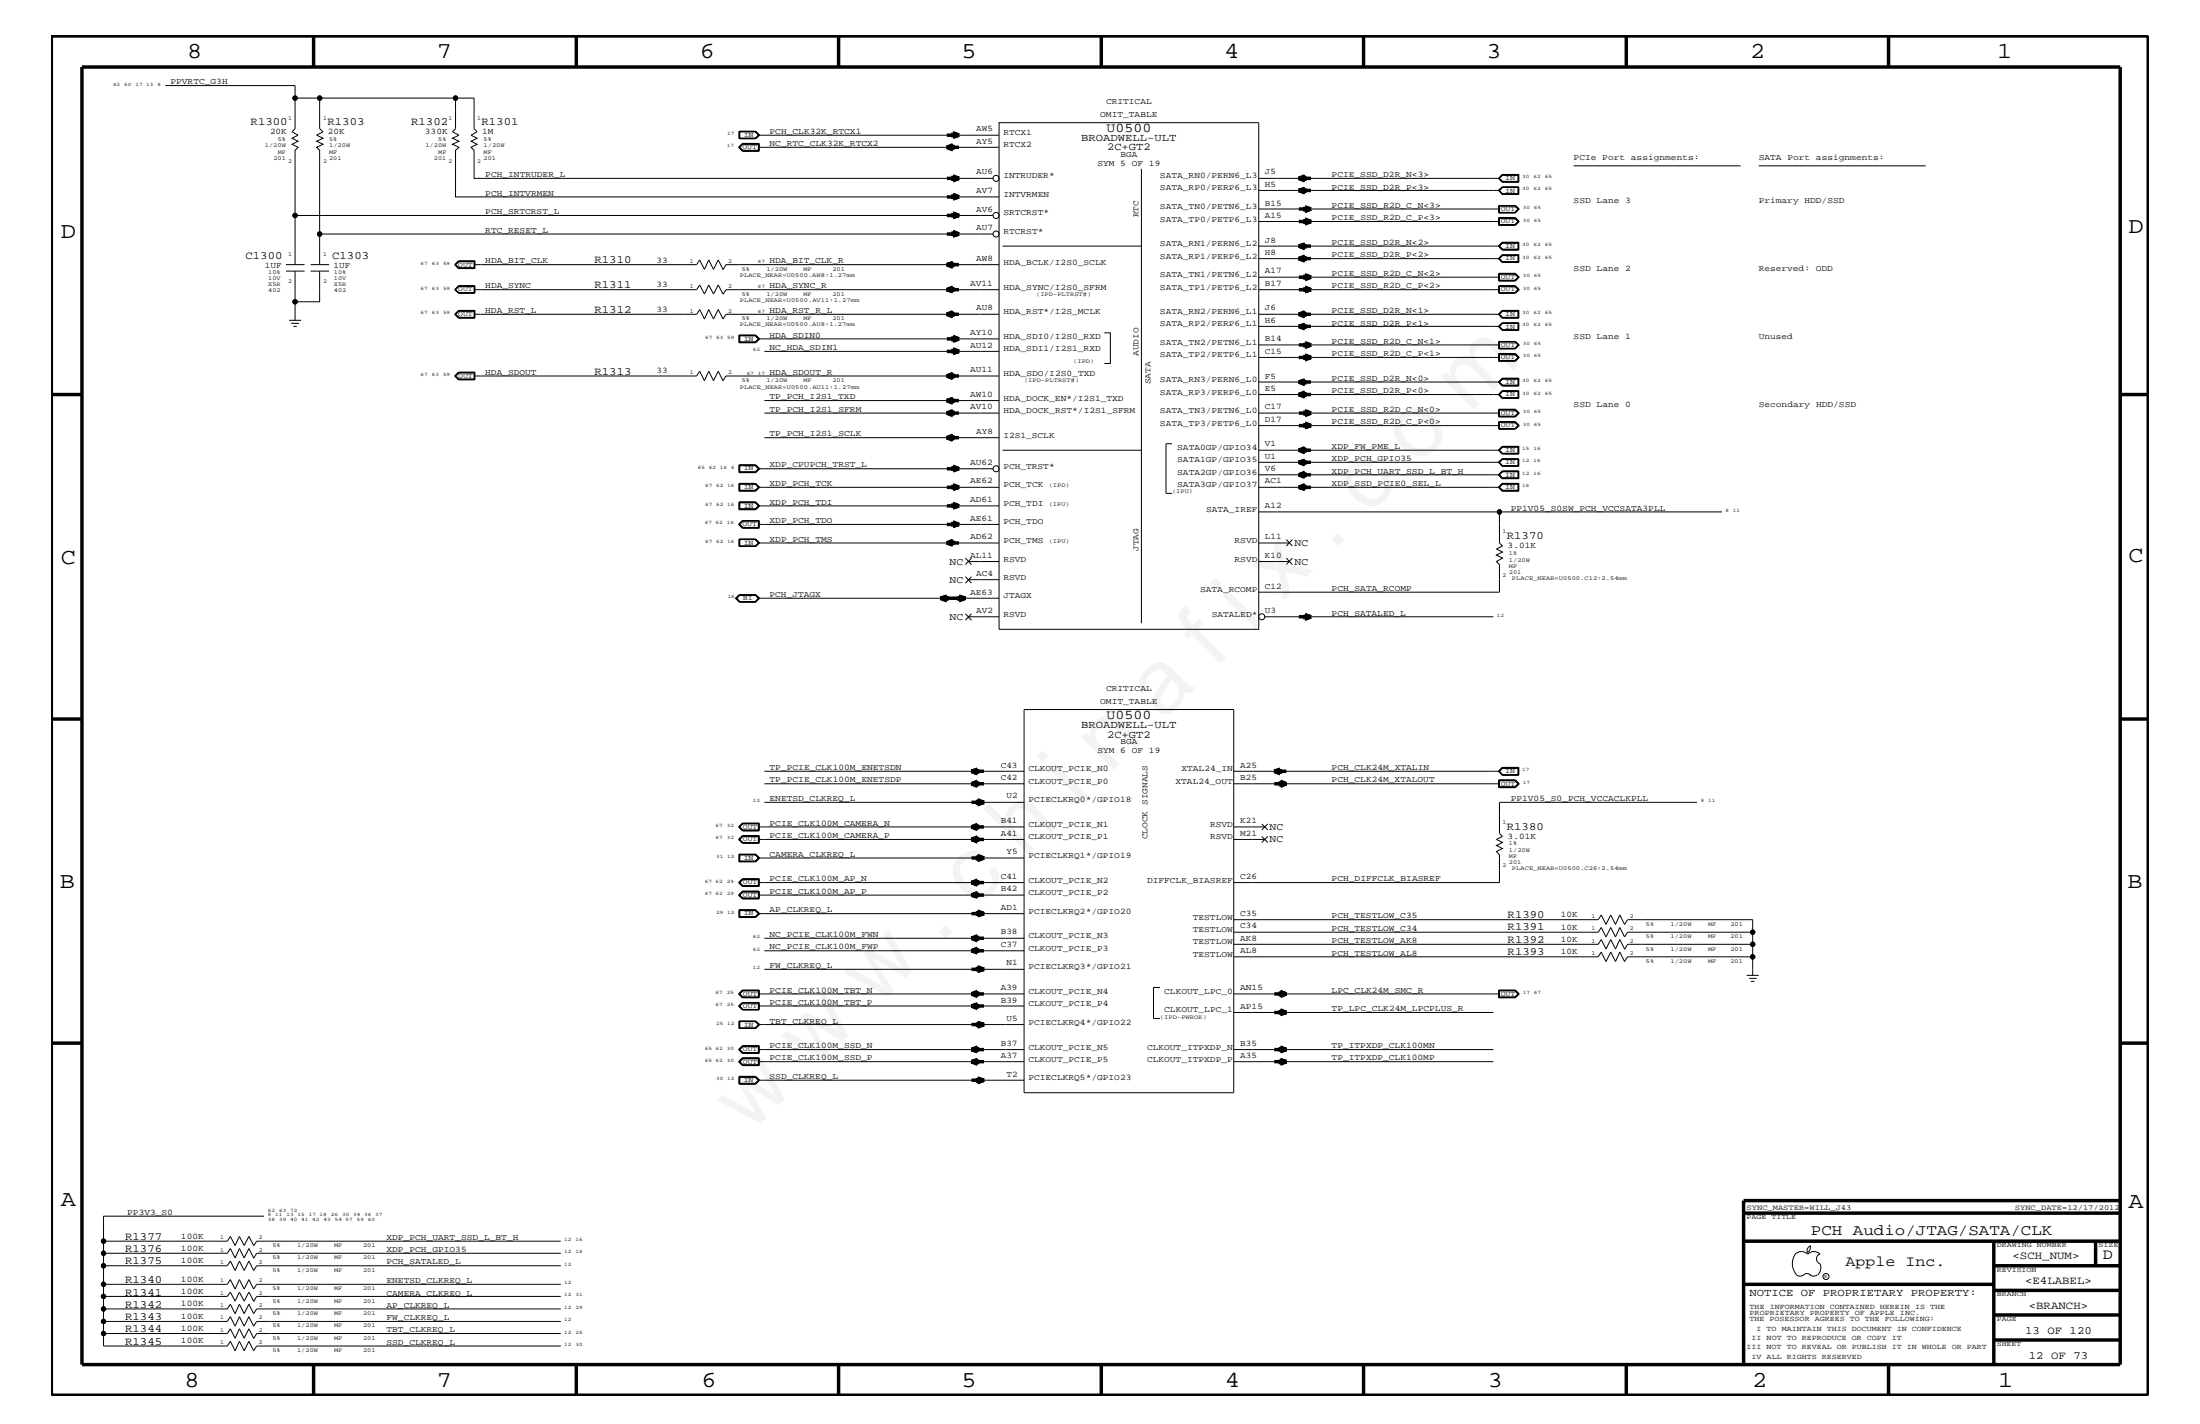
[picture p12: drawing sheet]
<svg xmlns="http://www.w3.org/2000/svg" width="432mm" height="279mm" viewBox="0 0 432 279" stroke-linecap="round" stroke-linejoin="round" font-family="sans-serif">
<g fill="none" stroke="#000" stroke-width=".2">
<path d="M32.4 16.8h25.5v2.4h4.8v6.1l.7 .6-1.3 .6 1.3 .6-1.3 .6 1.3 .6-1.3 .6 .6 .6v16.4h132.2M57.9 19.2v6.1l-.6 .6 1.2 .6-1.2 .6 1.2 .6-1.2 .6 1.2 .6-.6 .6v12.8M62.7 19.2h26.7v6.1l-.6 .6 1.3 .6-1.3 .6 1.3 .6-1.3 .6 1.3 .6-.7 .6v9.1h106.7M89.4 19.2h3.6v6.1l.6 .6-1.1 .6 1.1 .6-1.1 .6 1.1 .6-1.1 .6 .5 .6v5.5h101.9M145 25.8h3.3l.8 .7-.8 .7h-3.3zM145.1 27.1h3.2M145.1 25.8v1.4M145.1 25.9h3.2M145.2 25.9v1.2M145.7 28.1h3.3v1.6h-3.3l-.8-.8zM145.8 28.2l-.7 .7 .7 .7h3.1M145.8 28.3h3v1.2h-3l-.6-.6z"/>
<path d="M145.8 28.2l-.8 .7 .8 .8M145.8 28.2h3.1v1.5M148.3 25.9l.6 .6-.6 .6M148.3 25.8l.7 .7-.7 .7M148.3 25.9l.5 .6M148.8 26.5h47.3M148.8 28.9h47.3M148.8 26.5l-.5 .6M196.1 24.1h51v99.4h-51zM224 33.1v89.2M247.1 35h47.2M247.1 37.4h47.2"/>
<path d="M294.1 37.4l.7-.7h3.3v1.4h-3.3zM294.1 37.4l.8 .7M294.1 35l.8 .7M294.3 35l.6-.6h3v1.2h-3zM294.8 34.2h3.3v1.6h-3.3l-.7-.8zM294.9 36.8l-.6 .6 .6 .6M294.9 34.3h3.1v1.4h-3.1M294.9 38h3.1M294.9 36.7l-.8 .7M294.9 36.8l-.7 .6 .7 .6M294.9 36.8h3.1M294.9 34.3l-.8 .7"/>
<path d="M294.9 34.3l-.7 .7 .7 .7M297.9 36.8v1.2M298 36.7v1.4M308.9 32.5h32.7M345.2 32.5h32.8M56.1 51.9h3.7M56.1 53.2h3.7M57.9 53.2v9.7M61 51.9h3.6M61 53.2h3.6M62.7 53.2v6h-4.8M62.7 45.9v6"/>
<path d="M89.3 51.9l.7-.6h3.1v1.4M89.3 56.8l.7 .6h3.1M89.3 56.8l.7 .7M89.3 51.9l.7 .7h3.1M89.3 51.9l.7 .8M90 51.2h3.2v1.5h-3.2l-.8-.8zM90 56.1h3.2v1.4h-3.2M90 56.1l-.8 .7 .8 .7M90 56.1l-.7 .7M90.1 51.3l-.7 .6 .7 .6h2.9v-1.2M90.1 56.2l-.7 .6 .7 .6M93 51.9h43.7l.6-.9 1 1.9 .8-1.9 .9 1.9 1-1.9 .9 1.9"/>
<path d="M93 56.8h43.7l.6-.9 1 1.8 .8-1.8 .9 1.8 1-1.8 .9 1.8M93 56.2v1.2M93.1 56.1v1.4M93.1 56.2h-3.1l-.7 .6M93.1 51.3h-3.1l-.7 .6M194.9 42.3h-137v9.6M196.1 51.9h-53.6l-.6 1M196.1 56.8h-53.6l-.6 1M196.8 48.3h27.2M247.1 48.3h47.2M247.1 56.8h47.2M247.1 41h47.2"/>
<path d="M247.1 43.5h47.2M247.1 50.7h47.2M247.1 54.4h47.2M294.1 56.1h3.3l.8 .7-.8 .7h-3.3zM294.1 40.3h3.3l.8 .7-.8 .8h-3.3zM294.1 42.7h3.3l.8 .8-.8 .7h-3.3zM294.1 53.6h3.3l.8 .8-.8 .7h-3.3zM294.1 50.7l.8 .7M294.1 48.3l.8-.7h3.1v1.5M294.1 48.3l.8 .8M294.2 40.3v1.5M294.2 56.1v1.4"/>
<path d="M294.3 50.7l.6-.5h3v1.1h-3zM294.3 42.8v1.3M294.3 53.7v1.4M294.3 53.8h3l.6 .6-.6 .6h-3M294.3 42.9h3l.6 .6-.6 .6h-3M294.8 50h3.3v1.5h-3.3l-.7-.8zM294.8 47.5h3.3v1.6h-3.3l-.7-.8zM294.9 47.7l-.6 .6 .6 .6h3v-1.2M294.9 50.1h3.1v1.3h-3.1M294.9 50.1l-.8 .6M294.9 50.1l-.7 .6 .7 .7M294.9 47.7l-.7 .6 .7 .7h3.1"/>
<path d="M294.9 47.7h3.1M297.3 56.2h-3v1.2h3M297.3 56.1l.8 .7-.8 .7M297.3 42.8h-3.1v1.3h3.1M297.3 53.7h-3.1v1.4h3.1M297.3 56.2l.7 .6-.7 .6M297.3 40.4h-3v1.3h3M297.3 56.2l.6 .6-.6 .6M297.3 53.7l.8 .7-.8 .7M297.3 53.7l.7 .7-.7 .7M297.3 42.8l.8 .7-.8 .6M297.3 42.8l.7 .7-.7 .6"/>
<path d="M297.3 40.3l.8 .7-.8 .8M297.3 40.4l.7 .6-.7 .7M297.3 40.4l.6 .6-.6 .7M56.7 62.9h2.4M57.2 63.4h1.5M57.6 64h.7M89.4 61.7l.7-.6h2.9v1.2h-2.9zM89.4 73.8l.7-.6h2.9v1.2h-2.9zM90 60.9h3.2v1.5h-3.2l-.8-.7zM90 73h3.2v1.5h-3.2l-.8-.7zM90 61h3.1v1.3h-3.1l-.7-.6zM90 73.1h3.1v1.4h-3.1l-.7-.7z"/>
<path d="M93 61.7h43.7M93 73.8h43.7M145.2 61.7h47.2M145.2 73.8h47.2M150 78.6h42.4M150 66.5h42.4M150 68.9h42.4M250.7 61.7h42.4M250.7 64h42.4M250.7 67.7h42.4M250.7 70.1h42.4M250.7 75h42.4"/>
<path d="M250.7 77.4h42.4M150 81.1h42.4M150 85.9h42.4M150 95.6h42.4M150 92h42.4M150 99.3h42.4M250.7 81.1h42.4M250.7 83.5h42.4M250.7 95.6h42.4M250.7 88.3h42.4M250.7 90.7h42.4M250.7 93.2h42.4"/>
<path d="M150 102.9h42.4M150 106.5h42.4M150 117.4h42.4M250.7 100.4h43.6v2.5M250.7 116.2h43.6M294.3 100.4h43.7M201 139.2h41.1v75.2h-41.1zM250.7 121h42.4M150 153.8h47.4M150 151.3h47.4M150 157.4h47.4M245.8 153.8h47.3"/>
<path d="M245.8 151.3h47.3M294.3 157.4h38.8M150 173.2h47.4M150 175.6h47.4M150 179.3h47.4M150 162.2h47.4M150 164.7h47.4M150 168.3h47.4M245.8 173.2h48.5M150 195h47.4M150 197.4h47.4M150 184.1h47.4"/>
<path d="M150 186.5h47.4M150 190.2h47.4M245.8 180.5h67.9l.6-1 .9 1.9 .9-1.9 1 1.9 .8-1.9 1 1.9 .5-.9h24.6v10.9M245.8 187.7h67.9l.6-.9 .9 1.9 .9-1.9 1 1.9 .8-1.9 1 1.9 .5-1h24.6M245.8 182.9h67.9l.6-.9 .9 1.8 .9-1.8 1 1.8 .8-1.8 1 1.8 .5-.9h24.6M245.8 185.3h67.9l.6-1 .9 1.9 .9-1.9 1 1.9 .8-1.9 1 1.9M245.8 195h47.3M245.8 198.7h47.3M342.8 191.4h2.4M343.3 192h1.5M343.7 192.6h.6M344 185.3h-24.6l-.5 1"/>
<path d="M150 211.9h47.4M150 205.9h47.4M150 208.3h47.4M150 201h47.4M245.8 205.9h47.3M245.8 208.3h47.3M51.8 238.6h-31.5v4.9h24.3l.6-.9 .9 1.8 .9-1.8 .9 1.8 1-1.8 .9 1.8M20.3 243.5v2.4h24.3l.6-.9 .9 1.8 .9-1.8 .9 1.8 1-1.8 .9 1.8M20.3 245.9v2.5h24.3l.6-1 .9 1.9 .9-1.9 .9 1.9 1-1.9 .9 1.9 .6-.9h59.7M20.3 248.4v3.6h24.3l.6-.9 .9 1.8 .9-1.8 .9 1.8 1-1.8 .9 1.8 .6-.9h59.7M20.3 252v2.4M20.3 256.8v2.5"/>
<path d="M49.8 255.3l-.9-1.8-1 1.8-.9-1.8-.9 1.8-.9-1.8-.6 .9h-24.3v2.4h24.3l.6-.9 .9 1.9 .9-1.9 .9 1.9 1-1.9 .9 1.9 .6-1h59.7M110.1 259.3h-59.7l-.6 .9-.9-1.9-1 1.9-.9-1.9-.9 1.9-.9-1.9-.6 1h-24.3v2.3h24.3l.6-.9 .9 1.9 .9-1.9 .9 1.9 1-1.9 .9 1.9M110.1 245.9h-59.7l-.6 1M110.1 243.5h-59.7l-.6 1M110.1 254.4h-59.7l-.6 1M352.3 246.1a1.69 1.69 0 0 1 2.5 0M352.4 246a3.3 3.3 0 0 0 .2 4.1M352.6 250.2l.7 .2 .7-.2M354 250.2l.7-.3 .7 .3M354.8 246.1a1.69 1.69 0 0 1 2.4 0M355.2 250.2l.7 .2 .7-.2M355.3 244.4v.3a1.18 1.18 0 0 1-.6 1.1"/>
<path d="M355.4 244.4a.99 .99 0 0 0-.6 1.4M357.2 246a1.04 1.04 0 0 0-.7 1 1.04 1.04 0 0 0 .7 1M357.3 248l.1 .7a2.11 2.11 0 0 1-.6 1.5M20.3 261.6v2.5h24.3l.6-.9 .9 1.8 .9-1.8 .9 1.8 1-1.8 .9 1.8 .6-.9h59.7M110.1 261.6h-59.7l-.6 1.1"/>
<circle cx="57.9" cy="19.2" r=".42"/>
<circle cx="62.7" cy="19.2" r=".42"/>
<circle cx="89.4" cy="19.2" r=".42"/>
<circle cx="195.5" cy="35" r=".59"/>
<circle cx="57.9" cy="42.3" r=".42"/>
<circle cx="57.9" cy="59.2" r=".42"/>
<circle cx="62.7" cy="45.9" r=".42"/>
<circle cx="195.5" cy="45.9" r=".59"/>
<circle cx="195.5" cy="42.3" r=".59"/>
<circle cx="344" cy="182.9" r=".42"/>
<circle cx="344" cy="187.7" r=".42"/>
<circle cx="344" cy="185.3" r=".42"/>
<circle cx="20.3" cy="243.5" r=".42"/>
<circle cx="20.3" cy="256.8" r=".42"/>
<circle cx="20.3" cy="252" r=".42"/>
<circle cx="20.3" cy="248.4" r=".42"/>
<circle cx="20.3" cy="254.4" r=".42"/>
<circle cx="20.3" cy="245.9" r=".42"/>
<circle cx="20.3" cy="259.3" r=".42"/>
<circle cx="358.4" cy="250.5" r=".59"/>
<circle cx="20.3" cy="261.6" r=".42"/>
</g>
<g fill="none" stroke="#000" stroke-width=".68" stroke-linecap="butt">
<path d="M10.1 7.1h411.5v266.7h-411.5zM16.1 13.2h400v254.5h-400zM61.6 7.1v6.1M113.1 7.1v6.1M164.6 7.1v6.1M216.2 7.1v6.1M267.6 7.1v6.1M319.2 7.1v6.1M370.7 7.1v6.1M185.8 28.9h2.4M185.8 28.9l1.2-.5v1zM185.8 28.9l1.2 .2"/>
<path d="M185.8 28.9l1.2 .4M185.8 28.9l1.2 .3M185.8 35h2.4M185.8 26.5h2.4M185.8 38.6h2.4M187 26l1.2 .5-1.2 .5zM187 34.5l1.2 .5-1.2 .5zM187 38.1l1.2 .5-1.2 .5zM187 28.6l-1.2 .3M187 28.8l-1.2 .1M187 26.1l1.2 .4M187 26.4l1.2 .1"/>
<path d="M187 26.3l1.2 .2M187 38.2l1.2 .4M187 38.5l1.2 .1M187 38.4l1.2 .2M187 34.7l1.2 .3M187 34.8l1.2 .2M188.2 26.5l-1.2 .1M188.2 26.5l-1.2 .4M188.2 26.5l-1.2 .2M188.2 38.6l-1.2 .1M188.2 38.6l-1.2 .4M188.2 38.6l-1.2 .3"/>
<path d="M188.2 35l-1.2 .1M188.2 35l-1.2 .3M188.2 35l-1.2 .2M254.9 35l1.2-.5v1zM254.9 37.4l1.2-.5v1zM254.9 37.4h2.4M254.9 37.4l1.2 .1M254.9 37.4l1.2 .4M254.9 37.4l1.2 .2M254.9 35h2.4M254.9 35l1.2 .1M254.9 35l1.2 .3"/>
<path d="M254.9 35l1.2 .2M256.1 37l-1.2 .4M256.1 37.3l-1.2 .1M256.1 37.2l-1.2 .2M256.1 34.7l-1.2 .3M256.1 34.8l-1.2 .2M185.8 51.9l1.2-.4v.9zM185.8 56.8l1.2-.5v1zM185.8 56.8h2.4M185.8 56.8l1.2 .1M185.8 56.8l1.2 .4M185.8 56.8l1.2 .2"/>
<path d="M185.8 51.9h2.4M185.8 51.9l1.2 .2M185.8 51.9l1.2 .5M185.8 51.9l1.2 .3M185.8 45.9h2.4M185.8 42.3h2.4M187 41.8l1.2 .5-1.2 .4zM187 45.4l1.2 .5-1.2 .4zM187 56.4l-1.2 .4M187 56.7l-1.2 .1M187 56.6l-1.2 .2M187 51.6l-1.2 .3"/>
<path d="M187 51.8l-1.2 .1M187 51.7l-1.2 .2M187 45.5l1.2 .4M187 45.7l1.2 .2M187 41.9l1.2 .4M187 42.1l1.2 .2M187 42l1.2 .3M188.2 45.9l-1.2 .1M188.2 45.9l-1.2 .4M188.2 45.9l-1.2 .3M188.2 42.3l-1.2 .1M188.2 42.3l-1.2 .3"/>
<path d="M188.2 42.3l-1.2 .2M254.9 56.8h2.4M254.9 48.3l1.2-.4v.9zM254.9 50.7l1.2-.5v1.1zM254.9 50.7h2.4M254.9 50.7l1.2 .1M254.9 50.7l1.2 .4M254.9 50.7l1.2 .3M254.9 54.4h2.4M254.9 43.5h2.4M254.9 41h2.4M254.9 48.3h2.4"/>
<path d="M254.9 48.3l1.2 .2M254.9 48.3l1.2 .4M256.1 40.6l1.2 .4-1.2 .5zM256.1 43l1.2 .5-1.2 .5zM256.1 53.9l1.2 .5-1.2 .5zM256.1 56.3l1.2 .5-1.2 .5zM256.1 56.4l1.2 .4M256.1 56.7l1.2 .1M256.1 56.6l1.2 .2M256.1 50.4l-1.2 .3M256.1 50.7h-1.2M256.1 50.5l-1.2 .2"/>
<path d="M256.1 54l1.2 .4M256.1 54.2l1.2 .2M256.1 54.1l1.2 .3M256.1 43.1l1.2 .4M256.1 43.4l1.2 .1M256.1 43.2l1.2 .3M256.1 40.7l1.2 .3M256.1 40.9l1.2 .1M256.1 40.8l1.2 .2M256.1 47.9l-1.2 .4M256.1 48.2l-1.2 .1M256.1 48l-1.2 .3"/>
<path d="M257.3 56.8l-1.2 .1M257.3 56.8l-1.2 .4M257.3 56.8l-1.2 .2M257.3 54.4l-1.2 .1M257.3 54.4l-1.2 .3M257.3 54.4l-1.2 .2M257.3 43.5h-1.2M257.3 43.5l-1.2 .3M257.3 43.5l-1.2 .2M257.3 41l-1.2 .2M257.3 41l-1.2 .4M257.3 41l-1.2 .3"/>
<path d="M10.1 77.4h6M416.1 77.4h5.5M10.1 141.1h6M416.1 141.1h5.5M10.1 204.7h6M416.1 204.7h5.5M342.2 238h73.9M416.1 235.6h-73.9v32.1M342.2 243.5h73.9M342.2 252h49.1M391.3 248.4h24.8M391.3 243.5v24.2"/>
<path d="M391.3 258h24.8M391.3 253.2h24.8M411.3 243.5v4.9M61.6 267.7v6.1M113.1 267.7v6.1M164.6 267.7v6.1M216.2 268v5.8M267.6 267.7v6.1M319.2 267.7v6.1M370.7 267.7v6.1M391.3 262.9h24.8"/>
</g>
<g fill="#000">
<circle cx="57.9" cy="19.2" r=".42"/>
<circle cx="62.7" cy="19.2" r=".42"/>
<circle cx="89.4" cy="19.2" r=".42"/>
<circle cx="57.9" cy="42.3" r=".42"/>
<circle cx="57.9" cy="59.2" r=".42"/>
<circle cx="62.7" cy="45.9" r=".42"/>
<circle cx="344" cy="182.9" r=".42"/>
<circle cx="344" cy="187.7" r=".42"/>
<circle cx="344" cy="185.3" r=".42"/>
<circle cx="20.3" cy="243.5" r=".42"/>
<circle cx="20.3" cy="256.8" r=".42"/>
<circle cx="20.3" cy="252" r=".42"/>
<circle cx="20.3" cy="248.4" r=".42"/>
<circle cx="20.3" cy="254.4" r=".42"/>
<circle cx="20.3" cy="245.9" r=".42"/>
<circle cx="20.3" cy="259.3" r=".42"/>
<circle cx="20.3" cy="261.6" r=".42"/>
</g>
<text font-size="17.6" x="147.1" y="222.6" transform="rotate(-45 147.1 222.6)">w w w . c h i n a f i x . c o m</text>
<g font-size="4.5">
<text x="36.7" y="11.5">8</text>
<text x="85.8" y="11.5">7</text>
<text x="137.3" y="11.5">6</text>
<text x="188.7" y="11.5">5</text>
<text x="240.3" y="11.5">4</text>
<text x="291.8" y="11.5">3</text>
<text x="343.5" y="11.5">2</text>
<text x="392" y="11.5">1</text>
<text x="11.9" y="46.8">D</text>
<text x="417.7" y="45.7">D</text>
<text x="11.9" y="110.6">C</text>
<text x="417.7" y="110.3">C</text>
<text x="11.8" y="174.3">B</text>
<text x="417.6" y="174.2">B</text>
<text x="11.9" y="236.7">A</text>
<text x="417.7" y="237.1">A</text>
<text x="36.2" y="272.1">8</text>
<text x="85.8" y="272.1">7</text>
<text x="137.7" y="272.1">6</text>
<text x="188.7" y="272.1">5</text>
<text x="240.4" y="272.1">4</text>
<text x="292" y="272.1">3</text>
<text x="343.9" y="272.1">2</text>
<text x="392.2" y="272.1">1</text>
</g>
<g font-size="3">
<text x="355.4" y="242.3">PCH Audio/JTAG/SATA/CLK</text>
<text x="362.2" y="248.4">Apple Inc.</text>
<text x="412.7" y="247.1">D</text>
</g>
<g font-size="2.6">
<text x="217.2" y="25.9">U0500</text>
<text x="217.2" y="141.1">U0500</text>
</g>
<g font-size="2.2">
<text x="49.2" y="24.6">R1300</text>
<text x="64.3" y="24.6">R1303</text>
<text x="80.7" y="24.6">R1302</text>
<text x="94.5" y="24.6">R1301</text>
<text x="48.2" y="50.7">C1300</text>
<text x="65.2" y="50.7">C1303</text>
<text x="116.7" y="51.7">R1310</text>
<text x="116.7" y="56.6">R1311</text>
<text x="116.7" y="61.4">R1312</text>
<text x="116.7" y="73.5">R1313</text>
<text x="295.7" y="105.8">R1370</text>
<text x="295.7" y="162.8">R1380</text>
<text x="295.9" y="180.1">R1390</text>
<text x="295.9" y="182.5">R1391</text>
<text x="295.9" y="184.9">R1392</text>
<text x="295.9" y="187.4">R1393</text>
<text x="24.6" y="245.6">R1376</text>
<text x="24.6" y="243.3">R1377</text>
<text x="24.6" y="248.1">R1375</text>
<text x="24.6" y="251.7">R1340</text>
<text x="395" y="247.1">&lt;SCH_NUM&gt;</text>
<text x="397.5" y="252">&lt;E4LABEL&gt;</text>
<text x="24.6" y="254.2">R1341</text>
<text x="24.6" y="256.6">R1342</text>
<text x="398.2" y="256.8">&lt;BRANCH&gt;</text>
<text x="24.6" y="263.8">R1345</text>
<text x="24.6" y="259">R1343</text>
<text x="24.6" y="261.4">R1344</text>
<text x="397.5" y="261.6">13 OF 120</text>
<text x="398.2" y="266.6">12 OF 73</text>
</g>
<g font-size="2.1">
<text x="212.2" y="27.7">BROADWELL-ULT</text>
<text x="217.3" y="29.5">2C+GT2</text>
<text x="212.2" y="142.9">BROADWELL-ULT</text>
<text x="217.3" y="144.7">2C+GT2</text>
<text x="343.4" y="254.4">NOTICE OF PROPRIETARY PROPERTY:</text>
</g>
<g font-size="2">
<text x="254.1" y="107.1">NC</text>
<text x="186.4" y="110.8">NC</text>
<text x="254.1" y="110.8">NC</text>
<text x="186.4" y="114.4">NC</text>
<text x="186.4" y="121.7">NC</text>
<text x="249.2" y="162.8">NC</text>
<text x="249.2" y="165.3">NC</text>
</g>
<g font-size="1.7">
<text x="33.4" y="16.5">PPVRTC_G3H</text>
<text x="215.9" y="22.9">OMIT_TABLE</text>
<text x="217.1" y="20.4">CRITICAL</text>
<text x="53" y="26.4">20K</text>
<text x="64.3" y="26.4">20K</text>
<text x="83.4" y="26.4">330K</text>
<text x="94.7" y="26.4">1M</text>
<text x="151" y="28.6">NC_RTC_CLK32K_RTCX2</text>
<text x="151" y="26.3">PCH_CLK32K_RTCX1</text>
<text x="191.6" y="28.2">AY5</text>
<text x="191.6" y="25.8">AW5</text>
<text x="196.9" y="26.5">RTCX1</text>
<text x="196.9" y="28.9">RTCX2</text>
<text x="95.2" y="34.7">PCH_INTRUDER_L</text>
<text x="191.6" y="34.2">AU6</text>
<text x="196.9" y="35">INTRUDER*</text>
<text x="215.4" y="32.5">SYM 5 OF 19</text>
<text x="219.9" y="30.8">BGA</text>
<text x="227.7" y="35">SATA_RN0/PERN6_L3</text>
<text x="248.2" y="34.2">J5</text>
<text x="261.4" y="34.7">PCIE_SSD_D2R_N&lt;3&gt;</text>
<text x="308.9" y="31.4">PCIe Port assignments:</text>
<text x="345.2" y="31.4">SATA Port assignments:</text>
<text x="95.2" y="38.4">PCH_INTVRMEN</text>
<text x="191.6" y="41.5">AV6</text>
<text x="191.6" y="37.9">AV7</text>
<text x="196.9" y="38.6">INTVRMEN</text>
<text x="227.7" y="37.4">SATA_RP0/PERP6_L3</text>
<text x="227.7" y="41">SATA_TN0/PETN6_L3</text>
<text x="248.2" y="40.3">B15</text>
<text x="248.2" y="36.7">H5</text>
<text x="261.4" y="40.8">PCIE_SSD_R2D_C_N&lt;3&gt;</text>
<text x="261.4" y="37.2">PCIE_SSD_D2R_P&lt;3&gt;</text>
<text x="308.9" y="39.8">SSD Lane 3</text>
<text x="345.2" y="39.8">Primary HDD/SSD</text>
<text x="95.2" y="42">PCH_SRTCRST_L</text>
<text x="95.2" y="45.7">RTC_RESET_L</text>
<text x="191.6" y="45.2">AU7</text>
<text x="196.9" y="45.9">RTCRST*</text>
<text x="196.9" y="42.3">SRTCRST*</text>
<text x="223.4" y="42.7" transform="rotate(-90 223.4 42.7)">RTC</text>
<text x="227.7" y="43.5">SATA_TP0/PETP6_L3</text>
<text x="248.2" y="42.7">A15</text>
<text x="248.2" y="47.6">J8</text>
<text x="261.4" y="43.2">PCIE_SSD_R2D_C_P&lt;3&gt;</text>
<text x="52" y="52.5">1UF</text>
<text x="65.4" y="52.5">1UF</text>
<text x="95.2" y="51.7">HDA_BIT_CLK</text>
<text x="128.9" y="51.5">33</text>
<text x="151" y="51.7">HDA_BIT_CLK_R</text>
<text x="191.6" y="51.3">AW8</text>
<text x="196.9" y="51.9">HDA_BCLK/I2S0_SCLK</text>
<text x="227.7" y="48.3">SATA_RN1/PERN6_L2</text>
<text x="227.7" y="50.7">SATA_RP1/PERP6_L2</text>
<text x="248.2" y="53.6">A17</text>
<text x="248.2" y="50">H8</text>
<text x="261.4" y="50.5">PCIE_SSD_D2R_P&lt;2&gt;</text>
<text x="261.4" y="48">PCIE_SSD_D2R_N&lt;2&gt;</text>
<text x="308.9" y="53.2">SSD Lane 2</text>
<text x="345.2" y="53.2">Reserved: ODD</text>
<text x="95.2" y="56.6">HDA_SYNC</text>
<text x="128.9" y="56.3">33</text>
<text x="151" y="56.6">HDA_SYNC_R</text>
<text x="190.4" y="56.1">AV11</text>
<text x="196.9" y="56.8">HDA_SYNC/I2S0_SFRM</text>
<text x="227.7" y="54.4">SATA_TN1/PETN6_L2</text>
<text x="227.7" y="56.8">SATA_TP1/PETP6_L2</text>
<text x="248.2" y="56.1">B17</text>
<text x="261.4" y="56.6">PCIE_SSD_R2D_C_P&lt;2&gt;</text>
<text x="261.4" y="54.1">PCIE_SSD_R2D_C_N&lt;2&gt;</text>
<text x="95.2" y="61.4">HDA_RST_L</text>
<text x="128.9" y="61.2">33</text>
<text x="151" y="61.4">HDA_RST_R_L</text>
<text x="190.4" y="65.7">AY10</text>
<text x="191.6" y="60.9">AU8</text>
<text x="196.9" y="61.7">HDA_RST*/I2S_MCLK</text>
<text x="227.7" y="61.7">SATA_RN2/PERN6_L1</text>
<text x="227.7" y="64">SATA_RP2/PERP6_L1</text>
<text x="248.2" y="63.4">H6</text>
<text x="248.2" y="60.9">J6</text>
<text x="261.4" y="63.9">PCIE_SSD_D2R_P&lt;1&gt;</text>
<text x="261.4" y="61.4">PCIE_SSD_D2R_N&lt;1&gt;</text>
<text x="151" y="68.7">NC_HDA_SDIN1</text>
<text x="151" y="66.2">HDA_SDIN0</text>
<text x="190.4" y="68.2">AU12</text>
<text x="196.9" y="66.5">HDA_SDI0/I2S0_RXD</text>
<text x="196.9" y="68.9">HDA_SDI1/I2S1_RXD</text>
<text x="223.4" y="69.9" transform="rotate(-90 223.4 69.9)">AUDIO</text>
<text x="227.7" y="67.7">SATA_TN2/PETN6_L1</text>
<text x="227.7" y="70.1">SATA_TP2/PETP6_L1</text>
<text x="248.2" y="69.4">C15</text>
<text x="248.2" y="67">B14</text>
<text x="261.4" y="69.9">PCIE_SSD_R2D_C_P&lt;1&gt;</text>
<text x="261.4" y="67.5">PCIE_SSD_R2D_C_N&lt;1&gt;</text>
<text x="308.9" y="66.5">SSD Lane 1</text>
<text x="345.2" y="66.5">Unused</text>
<text x="95.2" y="73.5">HDA_SDOUT</text>
<text x="128.9" y="73.3">33</text>
<text x="151" y="73.5">HDA_SDOUT_R</text>
<text x="190.4" y="73">AU11</text>
<text x="190.4" y="77.9">AW10</text>
<text x="196.9" y="73.8">HDA_SDO/I2S0_TXD</text>
<text x="225.8" y="75.4" transform="rotate(-90 225.8 75.4)">SATA</text>
<text x="227.7" y="75">SATA_RN3/PERN6_L0</text>
<text x="227.7" y="77.4">SATA_RP3/PERP6_L0</text>
<text x="248.2" y="76.7">E5</text>
<text x="248.2" y="74.3">F5</text>
<text x="261.4" y="77.2">PCIE_SSD_D2R_P&lt;0&gt;</text>
<text x="261.4" y="74.7">PCIE_SSD_D2R_N&lt;0&gt;</text>
<text x="151" y="80.8">TP_PCH_I2S1_SFRM</text>
<text x="151" y="78.3">TP_PCH_I2S1_TXD</text>
<text x="190.4" y="80.3">AV10</text>
<text x="196.9" y="78.6">HDA_DOCK_EN*/I2S1_TXD</text>
<text x="196.9" y="81.1">HDA_DOCK_RST*/I2S1_SFRM</text>
<text x="227.7" y="81.1">SATA_TN3/PETN6_L0</text>
<text x="227.7" y="83.5">SATA_TP3/PETP6_L0</text>
<text x="248.2" y="82.7">D17</text>
<text x="248.2" y="80.3">C17</text>
<text x="261.4" y="83.3">PCIE_SSD_R2D_C_P&lt;0&gt;</text>
<text x="261.4" y="80.8">PCIE_SSD_R2D_C_N&lt;0&gt;</text>
<text x="308.9" y="79.9">SSD Lane 0</text>
<text x="345.2" y="79.9">Secondary HDD/SSD</text>
<text x="151" y="85.6">TP_PCH_I2S1_SCLK</text>
<text x="191.6" y="85.2">AY8</text>
<text x="196.9" y="85.9">I2S1_SCLK</text>
<text x="231.1" y="88.3">SATA0GP/GPIO34</text>
<text x="248.2" y="87.6">V1</text>
<text x="261.4" y="88.1">XDP_FW_PME_L</text>
<text x="151" y="95.4">XDP_PCH_TCK</text>
<text x="151" y="91.7">XDP_CPUPCH_TRST_L</text>
<text x="190.4" y="91.2">AU62</text>
<text x="190.4" y="94.9">AE62</text>
<text x="196.9" y="92">PCH_TRST*</text>
<text x="196.9" y="95.6">PCH_TCK</text>
<text x="231.1" y="90.7">SATA1GP/GPIO35</text>
<text x="231.1" y="93.2">SATA2GP/GPIO36</text>
<text x="231.1" y="95.6">SATA3GP/GPIO37</text>
<text x="248.2" y="94.9">AC1</text>
<text x="248.2" y="92.4">V6</text>
<text x="248.2" y="90">U1</text>
<text x="261.4" y="92.9">XDP_PCH_UART_SSD_L_BT_H</text>
<text x="261.4" y="90.5">XDP_PCH_GPIO35</text>
<text x="261.4" y="95.4">XDP_SSD_PCIE0_SEL_L</text>
<text x="151" y="99">XDP_PCH_TDI</text>
<text x="190.4" y="98.5">AD61</text>
<text x="196.9" y="99.3">PCH_TDI</text>
<text x="236.7" y="100.4">SATA_IREF</text>
<text x="248.2" y="99.7">A12</text>
<text x="296.5" y="100.2">PP1V05_S0SW_PCH_VCCSATA3PLL</text>
<text x="151" y="106.3">XDP_PCH_TMS</text>
<text x="151" y="102.6">XDP_PCH_TDO</text>
<text x="190.4" y="105.8">AD62</text>
<text x="190.4" y="102.1">AE61</text>
<text x="196.9" y="102.9">PCH_TDO</text>
<text x="196.9" y="106.5">PCH_TMS</text>
<text x="242.3" y="106.5">RSVD</text>
<text x="248.2" y="105.8">L11</text>
<text x="295.9" y="107.6">3.01K</text>
<text x="190.4" y="109.4">AL11</text>
<text x="191.6" y="113.1">AC4</text>
<text x="196.9" y="110.2">RSVD</text>
<text x="196.9" y="113.7">RSVD</text>
<text x="223.4" y="108.1" transform="rotate(-90 223.4 108.1)">JTAG</text>
<text x="242.3" y="110.2">RSVD</text>
<text x="248.2" y="109.4">K10</text>
<text x="151" y="117.2">PCH_JTAGX</text>
<text x="190.4" y="116.7">AE63</text>
<text x="196.9" y="117.4">JTAGX</text>
<text x="235.5" y="116.2">SATA_RCOMP</text>
<text x="248.2" y="115.5">C12</text>
<text x="261.4" y="115.9">PCH_SATA_RCOMP</text>
<text x="191.6" y="120.3">AV2</text>
<text x="196.9" y="121">RSVD</text>
<text x="237.8" y="121">SATALED*</text>
<text x="248.2" y="120.3">U3</text>
<text x="261.4" y="120.8">PCH_SATALED_L</text>
<text x="217.1" y="135.6">CRITICAL</text>
<text x="215.9" y="138">OMIT_TABLE</text>
<text x="215.4" y="147.7">SYM 6 OF 19</text>
<text x="219.9" y="145.9">BGA</text>
<text x="151" y="151.1">TP_PCIE_CLK100M_ENETSDN</text>
<text x="151" y="153.5">TP_PCIE_CLK100M_ENETSDP</text>
<text x="196.4" y="153">C42</text>
<text x="196.4" y="150.7">C43</text>
<text x="201.8" y="151.3">CLKOUT_PCIE_N0</text>
<text x="201.8" y="153.8">CLKOUT_PCIE_P0</text>
<text x="230.7" y="153.8">XTAL24_OUT</text>
<text x="231.9" y="151.3">XTAL24_IN</text>
<text x="243.4" y="153">B25</text>
<text x="243.4" y="150.7">A25</text>
<text x="261.4" y="151.1">PCH_CLK24M_XTALIN</text>
<text x="261.4" y="153.5">PCH_CLK24M_XTALOUT</text>
<text x="151" y="157.2">ENETSD_CLKREQ_L</text>
<text x="151" y="162">PCIE_CLK100M_CAMERA_N</text>
<text x="196.4" y="161.6">B41</text>
<text x="197.5" y="156.7">U2</text>
<text x="201.8" y="157.4">PCIECLKRQ0*/GPIO18</text>
<text x="243.4" y="161.6">K21</text>
<text x="296.5" y="157.2">PP1V05_S0_PCH_VCCACLKPLL</text>
<text x="151" y="164.5">PCIE_CLK100M_CAMERA_P</text>
<text x="196.4" y="163.9">A41</text>
<text x="197.5" y="167.6">Y5</text>
<text x="201.8" y="164.7">CLKOUT_PCIE_P1</text>
<text x="201.8" y="162.2">CLKOUT_PCIE_N1</text>
<text x="225.2" y="164.7" transform="rotate(-90 225.2 164.7)">CLOCK SIGNALS</text>
<text x="237.5" y="164.7">RSVD</text>
<text x="237.5" y="162.2">RSVD</text>
<text x="243.4" y="163.9">M21</text>
<text x="295.9" y="164.5">3.01K</text>
<text x="151" y="168.1">CAMERA_CLKREQ_L</text>
<text x="151" y="172.9">PCIE_CLK100M_AP_N</text>
<text x="196.4" y="172.4">C41</text>
<text x="201.8" y="168.3">PCIECLKRQ1*/GPIO19</text>
<text x="201.8" y="173.2">CLKOUT_PCIE_N2</text>
<text x="225.1" y="173.2">DIFFCLK_BIASREF</text>
<text x="243.4" y="172.4">C26</text>
<text x="261.4" y="172.9">PCH_DIFFCLK_BIASREF</text>
<text x="151" y="179">AP_CLKREQ_L</text>
<text x="151" y="175.4">PCIE_CLK100M_AP_P</text>
<text x="196.4" y="174.9">B42</text>
<text x="196.4" y="178.5">AD1</text>
<text x="201.8" y="179.3">PCIECLKRQ2*/GPIO20</text>
<text x="201.8" y="175.6">CLKOUT_PCIE_P2</text>
<text x="243.4" y="179.7">C35</text>
<text x="306.4" y="179.9">10K</text>
<text x="151" y="183.8">NC_PCIE_CLK100M_FWN</text>
<text x="196.4" y="185.8">C37</text>
<text x="196.4" y="183.3">B38</text>
<text x="201.8" y="184.1">CLKOUT_PCIE_N3</text>
<text x="234.1" y="182.9">TESTLOW</text>
<text x="234.1" y="180.5">TESTLOW</text>
<text x="234.1" y="185.3">TESTLOW</text>
<text x="243.4" y="182.1">C34</text>
<text x="243.4" y="184.6">AK8</text>
<text x="261.4" y="185">PCH_TESTLOW_AK8</text>
<text x="261.4" y="180.2">PCH_TESTLOW_C35</text>
<text x="261.4" y="182.7">PCH_TESTLOW_C34</text>
<text x="306.4" y="182.4">10K</text>
<text x="306.4" y="184.9">10K</text>
<text x="151" y="189.9">FW_CLKREQ_L</text>
<text x="151" y="186.3">NC_PCIE_CLK100M_FWP</text>
<text x="197.5" y="189.4">N1</text>
<text x="201.8" y="190.2">PCIECLKRQ3*/GPIO21</text>
<text x="201.8" y="186.5">CLKOUT_PCIE_P3</text>
<text x="234.1" y="187.7">TESTLOW</text>
<text x="243.4" y="187">AL8</text>
<text x="261.4" y="187.5">PCH_TESTLOW_AL8</text>
<text x="306.4" y="187.2">10K</text>
<text x="151" y="197.2">PCIE_CLK100M_TBT_P</text>
<text x="151" y="194.8">PCIE_CLK100M_TBT_N</text>
<text x="196.4" y="196.7">B39</text>
<text x="196.4" y="194.3">A39</text>
<text x="201.8" y="197.4">CLKOUT_PCIE_P4</text>
<text x="201.8" y="195">CLKOUT_PCIE_N4</text>
<text x="228.5" y="195">CLKOUT_LPC_0</text>
<text x="243.4" y="197.9">AP15</text>
<text x="243.4" y="194.3">AN15</text>
<text x="261.4" y="194.8">LPC_CLK24M_SMC_R</text>
<text x="151" y="200.9">TBT_CLKREQ_L</text>
<text x="197.5" y="200.3">U5</text>
<text x="201.8" y="201">PCIECLKRQ4*/GPIO22</text>
<text x="228.5" y="198.7">CLKOUT_LPC_1</text>
<text x="261.4" y="198.4">TP_LPC_CLK24M_LPCPLUS_R</text>
<text x="151" y="208.1">PCIE_CLK100M_SSD_P</text>
<text x="151" y="205.7">PCIE_CLK100M_SSD_N</text>
<text x="196.4" y="207.6">A37</text>
<text x="196.4" y="205.2">B37</text>
<text x="201.8" y="205.9">CLKOUT_PCIE_N5</text>
<text x="201.8" y="208.3">CLKOUT_PCIE_P5</text>
<text x="225.1" y="205.9">CLKOUT_ITPXDP_N</text>
<text x="225.1" y="208.3">CLKOUT_ITPXDP_P</text>
<text x="243.4" y="207.6">A35</text>
<text x="243.4" y="205.2">B35</text>
<text x="261.4" y="208.1">TP_ITPXDP_CLK100MP</text>
<text x="261.4" y="205.7">TP_ITPXDP_CLK100MN</text>
<text x="151" y="211.7">SSD_CLKREQ_L</text>
<text x="197.5" y="211.3">T2</text>
<text x="201.8" y="211.9">PCIECLKRQ5*/GPIO23</text>
<text x="25" y="238.4">PP3V3_S0</text>
<text x="35.5" y="245.4">100K</text>
<text x="35.5" y="243">100K</text>
<text x="75.9" y="243.3">XDP_PCH_UART_SSD_L_BT_H</text>
<text x="75.9" y="245.6">XDP_PCH_GPIO35</text>
<text x="35.5" y="247.8">100K</text>
<text x="35.5" y="251.5">100K</text>
<text x="75.9" y="248.1">PCH_SATALED_L</text>
<text x="75.9" y="251.7">ENETSD_CLKREQ_L</text>
<text x="35.5" y="253.9">100K</text>
<text x="35.5" y="256.3">100K</text>
<text x="75.9" y="256.6">AP_CLKREQ_L</text>
<text x="75.9" y="254.2">CAMERA_CLKREQ_L</text>
<text x="35.5" y="263.6">100K</text>
<text x="35.5" y="258.8">100K</text>
<text x="35.5" y="261.2">100K</text>
<text x="75.9" y="259">FW_CLKREQ_L</text>
<text x="75.9" y="263.8">SSD_CLKREQ_L</text>
<text x="75.9" y="261.4">TBT_CLKREQ_L</text>
</g>
<g font-size="1.5">
<text x="342.8" y="237.4">SYNC_MASTER=WILL_J43</text>
<text x="395.5" y="237.4">SYNC_DATE=12/17/2012</text>
</g>
<g font-size="1.4">
<text x="145.7" y="29.3">OUT</text>
<text x="146" y="26.9">IN</text>
<text x="295.4" y="35.3">IN</text>
<text x="294.6" y="41.4">OUT</text>
<text x="295.4" y="37.8">IN</text>
<text x="294.6" y="43.8">OUT</text>
<text x="89.9" y="52.4">OUT</text>
<text x="295.4" y="51.1">IN</text>
<text x="295.4" y="48.7">IN</text>
<text x="89.9" y="57.2">OUT</text>
<text x="294.6" y="57.2">OUT</text>
<text x="294.6" y="54.7">OUT</text>
<text x="89.9" y="62">OUT</text>
<text x="295.4" y="62">IN</text>
<text x="295.4" y="64.5">IN</text>
<text x="146" y="66.8">IN</text>
<text x="294.6" y="68.1">OUT</text>
<text x="294.6" y="70.5">OUT</text>
<text x="89.9" y="74.1">OUT</text>
<text x="295.4" y="75.4">IN</text>
<text x="295.4" y="77.8">IN</text>
<text x="294.6" y="81.4">OUT</text>
<text x="294.6" y="83.8">OUT</text>
<text x="295.4" y="88.7">IN</text>
<text x="146" y="96">IN</text>
<text x="146" y="92.3">IN</text>
<text x="295.4" y="96">IN</text>
<text x="295.4" y="93.5">IN</text>
<text x="295.4" y="91.1">IN</text>
<text x="146" y="99.6">IN</text>
<text x="145.7" y="103.2">OUT</text>
<text x="146" y="106.9">IN</text>
<text x="145.8" y="117.8">BI</text>
<text x="294.6" y="154.1">OUT</text>
<text x="295.4" y="151.8">IN</text>
<text x="145.8" y="162.7">OUT</text>
<text x="145.8" y="165">OUT</text>
<text x="145.8" y="173.5">OUT</text>
<text x="146" y="168.7">IN</text>
<text x="145.8" y="176">OUT</text>
<text x="146" y="179.6">IN</text>
<text x="145.8" y="197.8">OUT</text>
<text x="145.8" y="195.4">OUT</text>
<text x="294.6" y="195.4">OUT</text>
<text x="146" y="201.5">IN</text>
<text x="145.8" y="206.3">OUT</text>
<text x="145.8" y="208.7">OUT</text>
<text x="146" y="212.4">IN</text>
<text x="342.8" y="239.2">PAGE TITLE</text>
<text x="391.9" y="244.7">DRAWING NUMBER</text>
<text x="411.9" y="244.7">SIZE</text>
<text x="391.9" y="249.5">REVISION</text>
<text x="343.4" y="256.8">THE INFORMATION CONTAINED HEREIN IS THE</text>
<text x="391.9" y="254.4">BRANCH</text>
<text x="343.4" y="258">PROPRIETARY PROPERTY OF APPLE INC.</text>
<text x="343.4" y="259.3">THE POSESSOR AGREES TO THE FOLLOWING:</text>
<text x="343.8" y="262.9">II NOT TO REPRODUCE OR COPY IT</text>
<text x="344.8" y="261.1">I TO MAINTAIN THIS DOCUMENT IN CONFIDENCE</text>
<text x="391.9" y="259.3">PAGE</text>
<text x="342.8" y="264.7">III NOT TO REVEAL OR PUBLISH IT IN WHOLE OR PART</text>
<text x="343.8" y="266.6">IV ALL RIGHTS RESERVED</text>
<text x="391.9" y="264.1">SHEET</text>
</g>
<g font-size="1.2">
<text x="56.6" y="23.5">1</text>
<text x="63.4" y="23.5">1</text>
<text x="88.1" y="23.5">1</text>
<text x="93.6" y="23.5">1</text>
<text x="52" y="28.9">1/20W</text>
<text x="54.5" y="27.7">5%</text>
<text x="64.6" y="28.9">1/20W</text>
<text x="64.6" y="27.7">5%</text>
<text x="83.5" y="28.9">1/20W</text>
<text x="86" y="27.7">5%</text>
<text x="94.9" y="28.9">1/20W</text>
<text x="94.9" y="27.7">5%</text>
<text x="53.7" y="31.4">201</text>
<text x="54.5" y="30.2">MF</text>
<text x="56.6" y="31.9">2</text>
<text x="63.4" y="31.9">2</text>
<text x="64.6" y="30.2">MF</text>
<text x="64.6" y="31.4">201</text>
<text x="85.2" y="31.4">201</text>
<text x="86" y="30.2">MF</text>
<text x="88.1" y="31.9">2</text>
<text x="93.6" y="31.9">2</text>
<text x="94.9" y="31.4">201</text>
<text x="94.9" y="30.2">MF</text>
<text x="52.7" y="53.8">10%</text>
<text x="56.6" y="50.2">1</text>
<text x="63.4" y="50.2">1</text>
<text x="65.5" y="53.8">10%</text>
<text x="135.4" y="51.6">1</text>
<text x="142.9" y="51.6">2</text>
<text x="145.6" y="53.2">5%</text>
<text x="150.4" y="53.2">1/20W</text>
<text x="157.7" y="53.2">MF</text>
<text x="163.4" y="53.2">201</text>
<text x="52.7" y="56.1">X5R</text>
<text x="52.7" y="57.3">402</text>
<text x="52.7" y="54.9">10V</text>
<text x="56.6" y="55.6">2</text>
<text x="63.4" y="55.6">2</text>
<text x="65.5" y="56.1">X5R</text>
<text x="65.5" y="57.3">402</text>
<text x="65.5" y="54.9">10V</text>
<text x="135.4" y="56.4">1</text>
<text x="142.9" y="56.4">2</text>
<text x="145.2" y="59.2">PLACE_NEAR=U0500.AV11:1.27mm</text>
<text x="145.2" y="54.4">PLACE_NEAR=U0500.AW8:1.27mm</text>
<text x="145.6" y="58">5%</text>
<text x="150.4" y="58">1/20W</text>
<text x="157.7" y="58">MF</text>
<text x="163.4" y="58">201</text>
<text x="203.4" y="58">(IPD-PLTRST#)</text>
<text x="135.4" y="61.3">1</text>
<text x="142.9" y="61.3">2</text>
<text x="145.2" y="64">PLACE_NEAR=U0500.AU8:1.27mm</text>
<text x="145.6" y="62.9">5%</text>
<text x="150.4" y="62.9">1/20W</text>
<text x="157.7" y="62.9">MF</text>
<text x="163.4" y="62.9">201</text>
<text x="210.7" y="71.3">(IPD)</text>
<text x="135.4" y="73.4">1</text>
<text x="142.9" y="73.4">2</text>
<text x="145.2" y="76.2">PLACE_NEAR=U0500.AU11:1.27mm</text>
<text x="145.6" y="75">5%</text>
<text x="150.4" y="75">1/20W</text>
<text x="157.7" y="75">MF</text>
<text x="163.4" y="75">201</text>
<text x="201" y="75">(IPD-PLTRST#)</text>
<text x="205.8" y="95.6">(IPD)</text>
<text x="205.8" y="99.3">(IPU)</text>
<text x="230" y="96.8">(IPU)</text>
<text x="205.8" y="106.5">(IPU)</text>
<text x="294.9" y="104.7">1</text>
<text x="294.9" y="113.1">2</text>
<text x="296.2" y="112.6">201</text>
<text x="296.2" y="111.4">MF</text>
<text x="296.2" y="110.2">1/20W</text>
<text x="296.2" y="108.9">1%</text>
<text x="296.8" y="113.7">PLACE_NEAR=U0500.C12:2.54mm</text>
<text x="294.9" y="161.7">1</text>
<text x="296.2" y="165.9">1%</text>
<text x="296.2" y="167.1">1/20W</text>
<text x="294.9" y="170.1">2</text>
<text x="296.2" y="168.3">MF</text>
<text x="296.2" y="169.5">201</text>
<text x="296.8" y="170.7">PLACE_NEAR=U0500.C26:2.54mm</text>
<text x="312.3" y="180.1">1</text>
<text x="312.3" y="182.5">1</text>
<text x="312.3" y="184.9">1</text>
<text x="319.9" y="180.1">2</text>
<text x="319.9" y="182.5">2</text>
<text x="319.9" y="184.9">2</text>
<text x="323" y="181.6">5%</text>
<text x="323" y="184.1">5%</text>
<text x="327.9" y="181.6">1/20W</text>
<text x="327.9" y="184.1">1/20W</text>
<text x="335.2" y="181.6">MF</text>
<text x="335.2" y="184.1">MF</text>
<text x="339.6" y="181.6">201</text>
<text x="339.6" y="184.1">201</text>
<text x="312.3" y="187.4">1</text>
<text x="319.9" y="187.4">2</text>
<text x="323" y="186.5">5%</text>
<text x="323" y="188.9">5%</text>
<text x="327.9" y="186.5">1/20W</text>
<text x="327.9" y="188.9">1/20W</text>
<text x="335.2" y="186.5">MF</text>
<text x="335.2" y="188.9">MF</text>
<text x="339.6" y="186.5">201</text>
<text x="339.6" y="188.9">201</text>
<text x="227.7" y="199.8">(IPD-PWROK)</text>
<text x="43.2" y="245.6">1</text>
<text x="43.2" y="243.1">1</text>
<text x="50.8" y="245.6">2</text>
<text x="50.8" y="243.1">2</text>
<text x="53.5" y="244.7">5%</text>
<text x="58.3" y="244.7">1/20W</text>
<text x="65.6" y="244.7">MF</text>
<text x="71.2" y="244.7">201</text>
<text x="43.2" y="248">1</text>
<text x="43.2" y="251.6">1</text>
<text x="50.8" y="248">2</text>
<text x="50.8" y="251.6">2</text>
<text x="53.5" y="249.5">5%</text>
<text x="53.5" y="247.1">5%</text>
<text x="58.3" y="249.5">1/20W</text>
<text x="58.3" y="247.1">1/20W</text>
<text x="65.6" y="249.5">MF</text>
<text x="65.6" y="247.1">MF</text>
<text x="71.2" y="249.5">201</text>
<text x="71.2" y="247.1">201</text>
<text x="43.2" y="254">1</text>
<text x="43.2" y="256.5">1</text>
<text x="50.8" y="254">2</text>
<text x="50.8" y="256.5">2</text>
<text x="53.5" y="255.6">5%</text>
<text x="53.5" y="253.2">5%</text>
<text x="58.3" y="255.6">1/20W</text>
<text x="58.3" y="253.2">1/20W</text>
<text x="65.6" y="255.6">MF</text>
<text x="65.6" y="253.2">MF</text>
<text x="71.2" y="255.6">201</text>
<text x="71.2" y="253.2">201</text>
<text x="43.2" y="263.8">1</text>
<text x="43.2" y="258.9">1</text>
<text x="43.2" y="261.3">1</text>
<text x="50.8" y="263.8">2</text>
<text x="50.8" y="258.9">2</text>
<text x="50.8" y="261.3">2</text>
<text x="53.5" y="258">5%</text>
<text x="53.5" y="260.5">5%</text>
<text x="53.5" y="262.9">5%</text>
<text x="58.3" y="260.5">1/20W</text>
<text x="58.3" y="262.9">1/20W</text>
<text x="58.3" y="258">1/20W</text>
<text x="65.6" y="260.5">MF</text>
<text x="65.6" y="262.9">MF</text>
<text x="65.6" y="258">MF</text>
<text x="71.2" y="260.5">201</text>
<text x="71.2" y="262.9">201</text>
<text x="71.2" y="258">201</text>
<text x="53.5" y="265.3">5%</text>
<text x="58.3" y="265.3">1/20W</text>
<text x="65.6" y="265.3">MF</text>
<text x="71.2" y="265.3">201</text>
</g>
<g font-size="1">
<text x="22.2" y="16.8">62</text>
<text x="24.4" y="16.8">60</text>
<text x="26.6" y="16.8">17 13</text>
<text x="30.9" y="16.8">8</text>
<text x="142.7" y="28.9">17</text>
<text x="142.7" y="26.5">17</text>
<text x="298.8" y="35">30</text>
<text x="301" y="35">62</text>
<text x="303.2" y="35">65</text>
<text x="298.8" y="37.4">30</text>
<text x="298.9" y="41">30</text>
<text x="301" y="37.4">62</text>
<text x="301.1" y="41">65</text>
<text x="303.2" y="37.4">65</text>
<text x="298.9" y="43.5">30</text>
<text x="301.1" y="43.5">65</text>
<text x="82.6" y="51.9">67</text>
<text x="84.8" y="51.9">63</text>
<text x="87" y="51.9">59</text>
<text x="148.8" y="51.7">67</text>
<text x="298.8" y="50.7">30</text>
<text x="298.8" y="48.3">30</text>
<text x="301" y="50.7">62</text>
<text x="301" y="48.3">62</text>
<text x="303.2" y="50.7">65</text>
<text x="303.2" y="48.3">65</text>
<text x="82.6" y="56.8">67</text>
<text x="84.8" y="56.8">63</text>
<text x="87" y="56.8">59</text>
<text x="148.8" y="56.6">67</text>
<text x="298.9" y="56.8">30</text>
<text x="298.9" y="54.4">30</text>
<text x="301.1" y="56.8">65</text>
<text x="301.1" y="54.4">65</text>
<text x="82.6" y="61.7">67</text>
<text x="84.8" y="61.7">63</text>
<text x="87" y="61.7">59</text>
<text x="148.8" y="61.4">67</text>
<text x="298.8" y="61.7">30</text>
<text x="298.8" y="64">30</text>
<text x="301" y="61.7">62</text>
<text x="301" y="64">62</text>
<text x="303.2" y="61.7">65</text>
<text x="303.2" y="64">65</text>
<text x="138.4" y="66.5">67 63</text>
<text x="142.7" y="66.5">59</text>
<text x="147.7" y="68.9">62</text>
<text x="298.9" y="67.7">30</text>
<text x="298.9" y="70.1">30</text>
<text x="301.1" y="67.7">65</text>
<text x="301.1" y="70.1">65</text>
<text x="82.6" y="73.8">67</text>
<text x="84.8" y="73.8">63</text>
<text x="87" y="73.8">59</text>
<text x="146.6" y="73.5">67</text>
<text x="148.8" y="73.5">17</text>
<text x="298.8" y="75">30</text>
<text x="298.8" y="77.4">30</text>
<text x="301" y="75">62</text>
<text x="301" y="77.4">62</text>
<text x="303.2" y="75">65</text>
<text x="303.2" y="77.4">65</text>
<text x="298.9" y="81.1">30</text>
<text x="298.9" y="83.5">30</text>
<text x="301.1" y="81.1">65</text>
<text x="301.1" y="83.5">65</text>
<text x="298.8" y="88.3">15</text>
<text x="301" y="88.3">16</text>
<text x="137" y="92">65 62</text>
<text x="138.4" y="95.6">67 62</text>
<text x="141.3" y="92">16</text>
<text x="142.7" y="95.6">16</text>
<text x="143.5" y="92">6</text>
<text x="298.8" y="95.6">16</text>
<text x="298.8" y="93.2">12</text>
<text x="298.8" y="90.7">12</text>
<text x="301" y="93.2">16</text>
<text x="301" y="90.7">16</text>
<text x="138.4" y="99.3">67 62</text>
<text x="142.7" y="99.3">16</text>
<text x="338.7" y="100.4">8</text>
<text x="340.1" y="100.4">11</text>
<text x="138.3" y="102.9">67 62</text>
<text x="138.4" y="106.5">67 62</text>
<text x="142.7" y="102.9">16</text>
<text x="142.7" y="106.5">16</text>
<text x="142.8" y="117.4">16</text>
<text x="293.8" y="121">12</text>
<text x="298.8" y="151.3">17</text>
<text x="298.9" y="153.8">17</text>
<text x="147.7" y="157.4">12</text>
<text x="333.8" y="157.4">8</text>
<text x="335.3" y="157.4">11</text>
<text x="140.5" y="162.2">67</text>
<text x="140.5" y="164.7">67</text>
<text x="142.7" y="162.2">32</text>
<text x="142.7" y="164.7">32</text>
<text x="138.3" y="173.2">67 62</text>
<text x="140.5" y="168.3">31</text>
<text x="142.7" y="173.2">29</text>
<text x="142.7" y="168.3">12</text>
<text x="138.3" y="175.6">67 62</text>
<text x="140.5" y="179.3">29</text>
<text x="142.7" y="175.6">29</text>
<text x="142.7" y="179.3">12</text>
<text x="147.7" y="184.1">62</text>
<text x="147.7" y="190.2">12</text>
<text x="147.7" y="186.5">62</text>
<text x="140.5" y="197.4">67</text>
<text x="140.5" y="195">67</text>
<text x="142.7" y="197.4">25</text>
<text x="142.7" y="195">25</text>
<text x="298.9" y="195">17</text>
<text x="301.1" y="195">67</text>
<text x="140.5" y="201">25</text>
<text x="142.7" y="201">12</text>
<text x="138.3" y="205.9">65 62</text>
<text x="138.3" y="208.3">65 62</text>
<text x="142.7" y="205.9">30</text>
<text x="142.7" y="208.3">30</text>
<text x="140.5" y="211.9">30</text>
<text x="142.7" y="211.9">12</text>
<text x="52.6" y="238.6">8</text>
<text x="52.6" y="239.6">38</text>
<text x="52.6" y="237.8">62</text>
<text x="54" y="238.6">11</text>
<text x="54.8" y="239.6">39</text>
<text x="54.8" y="237.8">63</text>
<text x="56.2" y="238.6">13</text>
<text x="57" y="239.6">40 41</text>
<text x="57" y="237.8">72</text>
<text x="58.4" y="238.6">15</text>
<text x="60.6" y="238.6">17 18</text>
<text x="61.3" y="239.6">42</text>
<text x="63.5" y="239.6">43</text>
<text x="64.9" y="238.6">26</text>
<text x="65.7" y="239.6">54 57</text>
<text x="67.1" y="238.6">30</text>
<text x="69.3" y="238.6">34 36</text>
<text x="70" y="239.6">59</text>
<text x="72.2" y="239.6">60</text>
<text x="73.7" y="238.6">37</text>
<text x="110.7" y="243.5">12</text>
<text x="110.7" y="245.9">12</text>
<text x="112.9" y="243.5">16</text>
<text x="112.9" y="245.9">16</text>
<text x="110.7" y="248.4">12</text>
<text x="110.7" y="252">12</text>
<text x="358.1" y="250.7">R</text>
<text x="110.7" y="256.8">12</text>
<text x="110.7" y="254.4">12</text>
<text x="112.9" y="256.8">29</text>
<text x="112.9" y="254.4">31</text>
<text x="110.7" y="261.6">12</text>
<text x="110.7" y="259.3">12</text>
<text x="112.9" y="261.6">25</text>
<text x="110.7" y="264.1">12</text>
<text x="112.9" y="264.1">30</text>
</g>
</svg>
